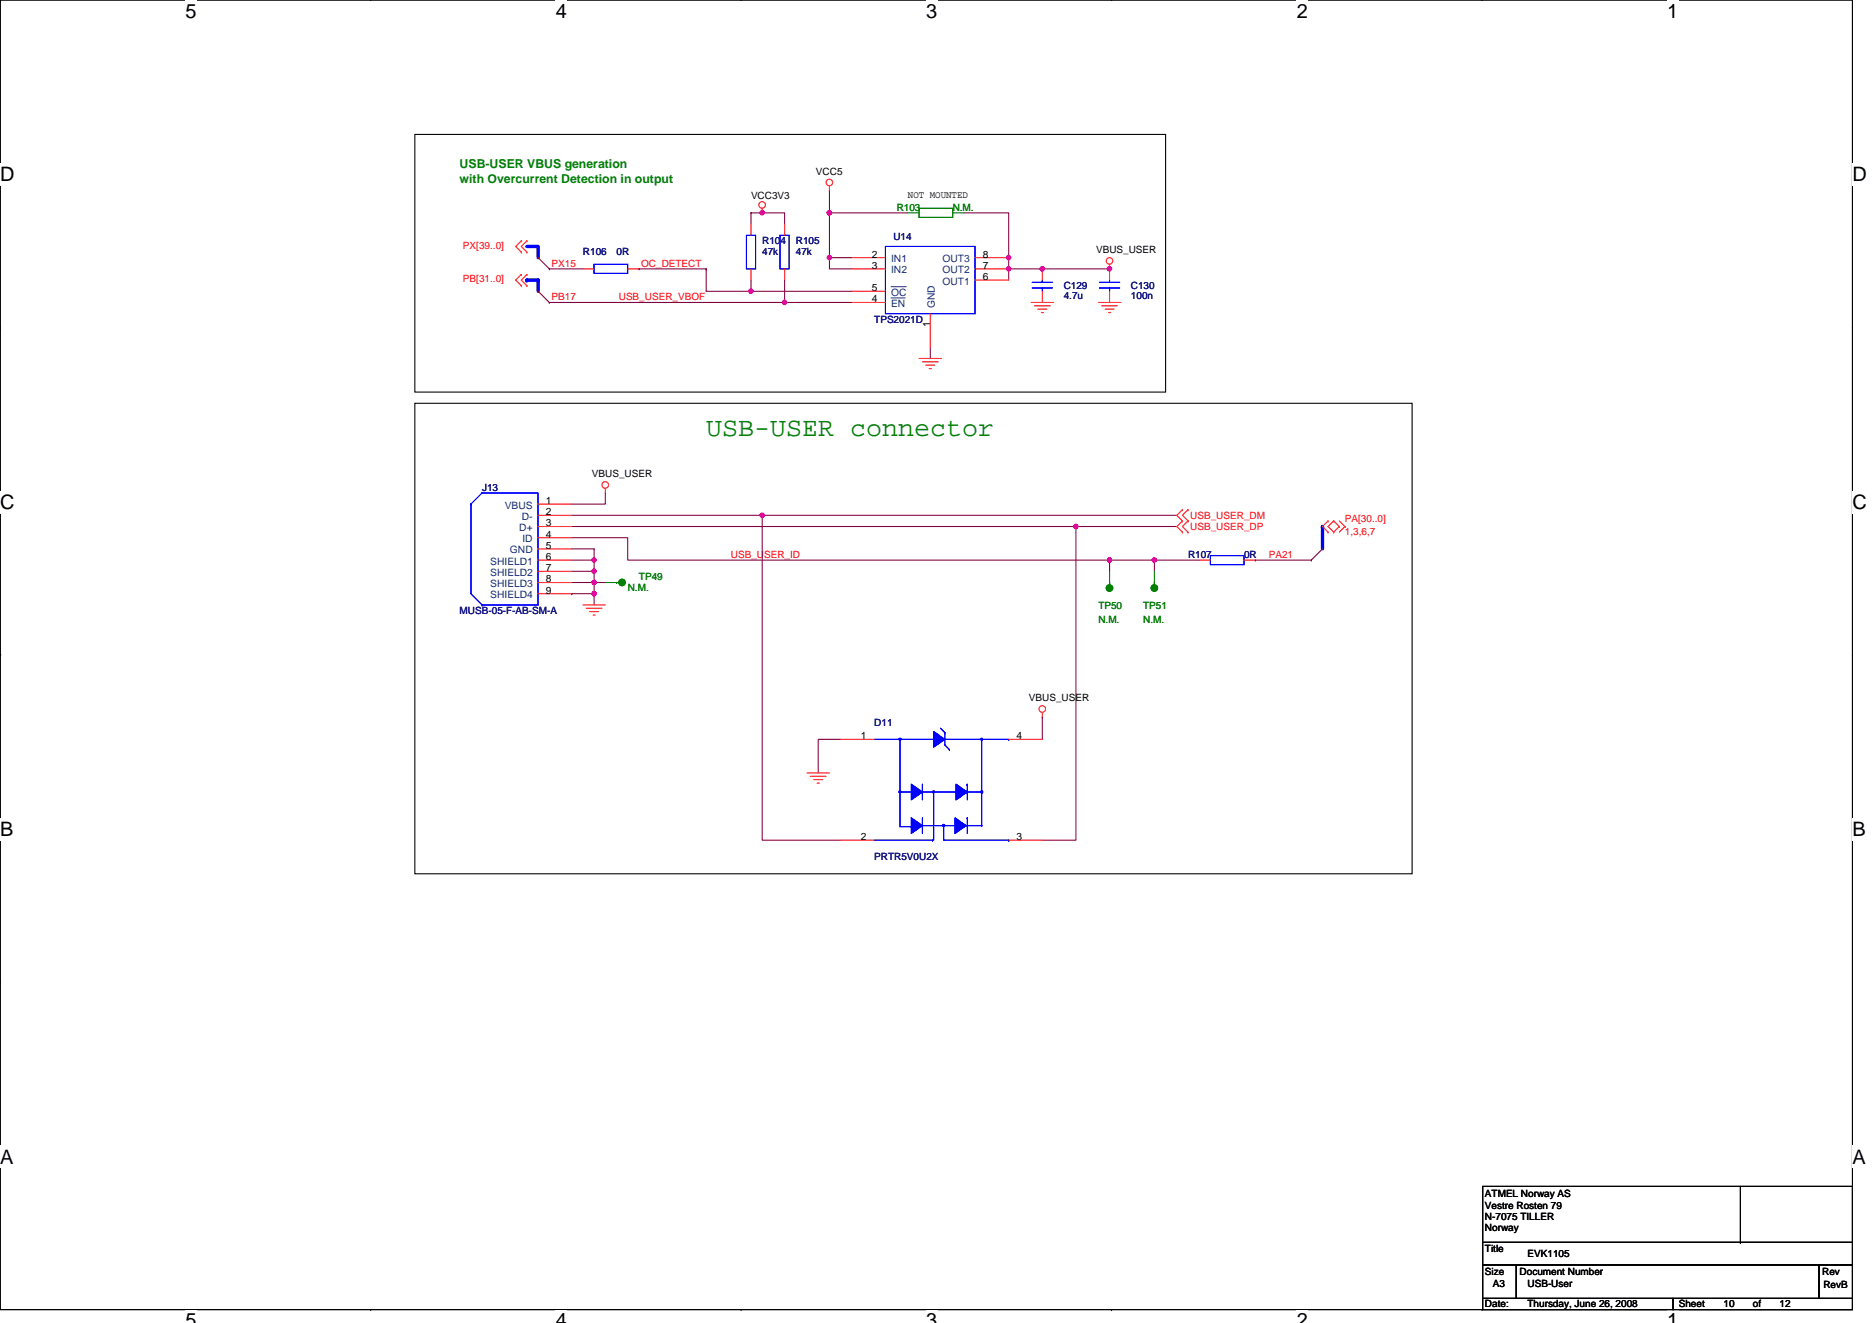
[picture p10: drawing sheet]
<svg xmlns="http://www.w3.org/2000/svg" width="297mm" height="210mm" viewBox="0 0 297 210" stroke-linecap="round" stroke-linejoin="round" font-family="sans-serif">
<path d="M0 0h293.9v207.9h-293.9z" fill="none" stroke="#000" stroke-width=".17"/>
<g fill="#fff">
<path d="M29.4 0h1.8v3.5h-1.8z"/>
<path d="M29.4 207.9h1.8v2h-1.8z"/>
</g>
<path d="M58.8 0h.1M58.8 207.9h.1" fill="none" stroke="#000" stroke-width=".17"/>
<g fill="#fff">
<path d="M88.2 0h1.8v3.5h-1.8z"/>
<path d="M88.2 207.9h1.8v2h-1.8z"/>
</g>
<path d="M117.6 0h.1M117.6 207.9h.1" fill="none" stroke="#000" stroke-width=".17"/>
<g fill="#fff">
<path d="M147 0h1.7v3.5h-1.7z"/>
<path d="M147 207.9h1.7v2h-1.7z"/>
</g>
<path d="M176.4 0h.1M176.4 207.9h.1" fill="none" stroke="#000" stroke-width=".17"/>
<g fill="#fff">
<path d="M205.8 0h1.7v3.5h-1.7z"/>
<path d="M205.8 207.9h1.7v2h-1.7z"/>
</g>
<path d="M235.2 0h.1M235.2 207.9h.1" fill="none" stroke="#000" stroke-width=".17"/>
<g fill="#fff">
<path d="M264.5 0h1.8v3.5h-1.8z"/>
<path d="M264.5 207.9h1.8v2h-1.8z"/>
<path d="M0 26h2.3v3.5h-2.3z"/>
<path d="M293.9 26h2.3v3.5h-2.3z"/>
<path d="M0 77.9h2.3v3.5h-2.3z"/>
<path d="M293.9 77.9h2.3v3.5h-2.3z"/>
</g>
<path d="M0 52h.1M293.9 52h.1" fill="none" stroke="#000" stroke-width=".17"/>
<g fill="#fff">
<path d="M0 129.9h2.1v3.5h-2.1z"/>
<path d="M293.9 129.9h2.1v3.5h-2.1z"/>
</g>
<path d="M0 103.9h.1M293.9 103.9h.1" fill="none" stroke="#000" stroke-width=".17"/>
<path d="M0 103.9h.1" fill="none" stroke="#000" stroke-width=".16"/>
<g fill="#fff">
<path d="M0 181.9h2.2v3.5h-2.2z"/>
<path d="M293.9 181.9h2.2v3.5h-2.2z"/>
</g>
<g fill="none" stroke="#000" stroke-width=".17">
<path d="M65.8 21.3h119.2v40.9h-119.2zM65.8 64h158.3v74.7h-158.3zM0 155.9h.1M293.9 155.9h.1M235.3 188.3h58.6v8.9h-58.6zM235.3 197.2h58.6v3.5h-58.6zM276.2 197.2h.1M276.2 188.3v8.9M235.3 200.7h5.3v5.4h-5.3zM235.3 206.1h30.2v1.8h-30.2zM240.6 200.7h48v5.4h-48zM265.5 206.1h28.4v1.8h-28.4z"/>
<path d="M288.6 200.7h5.3v5.4h-5.3z"/>
</g>
<g fill="none" stroke="#800040" stroke-width=".17">
<path d="M119.2 33.8h.1M119.2 33.8v1.8M119.2 33.8h1.7M120.9 33.8h3.6v1.8M120.9 33.8h.1M131.6 30.2h.1M131.6 33.8h12.5M131.6 30.2v12.5h3.6M131.6 33.8h.1M152.9 33.8h7.2v7.1M85.4 40.9h.1M85.4 46.2h.1"/>
<path d="M85.4 40.9l1.8 1.8M85.4 46.2l1.8 1.8M87.2 42.7h.1M87.2 48h.1M87.2 42.7h5.3M87.2 48h48M101.4 42.7h.1M101.4 42.7h10.7M112.1 42.7h.1M112.1 42.7v3.5h7.1M119.2 46.2h.1M119.2 44.4v1.8"/>
<path d="M119.2 46.2h16M124.5 48h.1M124.5 44.4v3.6M131.6 40.9h.1M131.6 40.9h3.6M147.6 55.1v1.8M160.1 42.7h.1M160.1 40.9h.1M160.1 42.7v1.7M160.1 42.7h16M160.1 40.9v1.8M165.4 42.7h.1"/>
<path d="M96.1 78.2v1.8h-5.4M90.7 94.2h.1M90.7 92.5h3.6M90.7 90.7h3.6M90.7 88.9h3.6M90.7 87.1h3.6v1.8M90.7 85.3h8.9v3.6h76.5M90.7 81.8h30.2v51.5h12.5M90.7 83.6h80v49.7h-5.3M90.7 94.2h3.6M94.3 94.2v1.8M94.3 90.7h.1"/>
<path d="M94.3 88.9h.1M94.3 92.5v1.7M94.3 92.5h1.8M94.3 88.9v3.6M120.9 81.8h.1M120.9 81.8h65.8M170.7 83.6h.1M170.7 83.6h16M176.1 88.9v1.8M176.1 88.9h7.1v1.8M176.1 88.9h.1M183.2 88.9h.1"/>
<path d="M183.2 88.9h7.1M199.2 88.9h.1M199.2 88.9h8.9M208.1 88.9h.1M209.8 87.1l-1.7 1.8M133.4 117.3h-3.6v5.4M165.4 113.8h.1M165.4 113.8v3.5"/>
</g>
<g fill="#f0f" stroke="#f0f" stroke-width=".17">
<circle cx="170.7" cy="83.6" r=".35"/>
<circle cx="120.9" cy="81.8" r=".35"/>
<circle cx="183.2" cy="88.9" r=".35"/>
<circle cx="94.3" cy="94.2" r=".35"/>
<circle cx="94.3" cy="92.4" r=".35"/>
<circle cx="94.3" cy="90.7" r=".35"/>
<circle cx="94.3" cy="88.9" r=".35"/>
<circle cx="176" cy="88.9" r=".35"/>
<circle cx="176" cy="42.7" r=".35"/>
<circle cx="165.4" cy="42.7" r=".35"/>
<circle cx="160" cy="42.7" r=".35"/>
<circle cx="160" cy="40.9" r=".35"/>
<circle cx="119.2" cy="46.2" r=".35"/>
<circle cx="131.6" cy="33.8" r=".35"/>
<circle cx="131.6" cy="40.9" r=".35"/>
<circle cx="124.5" cy="48" r=".35"/>
<circle cx="120.9" cy="33.8" r=".35"/>
</g>
<path d="M83.6 39.1h1.8v1.8M83.6 44.4h.1M83.6 44.4h1.8M85.4 44.4h.1M85.4 44.4v1.8M209.8 83.6h.1M209.8 83.6v3.5" fill="none" stroke="#00f" stroke-width=".53"/>
<g fill="none" stroke="#f00" stroke-width=".17">
<path d="M82.7 38.2h.1M82.7 38.2l-.9 .9 .9 .9M83.6 38.2h.1M83.6 38.2l-.9 .9 .9 .9M119.2 35.6v1.7M120.9 33.1v.7M124.5 35.6v1.7M131.6 29.5v.7M82.7 43.6h.1M82.7 45.3h.1M82.7 40h.1M82.7 43.6l-.9 .8 .9 .9"/>
<path d="M83.6 43.6h.1M83.6 45.3h.1M83.6 40h.1M83.6 43.6l-.9 .8 .9 .9M92.5 42.7h1.8M99.6 42.7h1.8M119.2 42.7v1.7M124.5 42.7v1.7M135.2 40.9h5.3M135.2 42.7h5.3M135.2 48h5.3M135.2 46.2h5.3"/>
<path d="M145.8 56.9h3.6M146.4 57.4h2.5M146.9 58h1.4M147.4 58.5h.4M147.6 49.8v5.3M154.7 40.9h5.4M154.7 42.7h5.4M154.7 44.4h5.4M163.6 48h3.6M164.1 48.5h2.5M164.7 49.1h1.4M165.2 49.6h.4"/>
<path d="M165.4 42.7v1.7M165.4 46.2v1.8M174.3 48h3.5M174.8 48.5h2.5M175.3 49.1h1.5M175.9 49.6h.3M176.1 42v2.4M176.1 46.2v1.8M96.1 77.5v.7M85.4 88.9h5.3M85.4 80h5.3M85.4 81.8h5.3"/>
<path d="M85.4 83.6h5.3M85.4 87.1h5.3M85.4 90.7h5.3M85.4 85.3h5.3M85.4 92.5h5.3M85.4 94.2h5.3M92.5 96h3.6M93 96.5h2.5M93.6 97.1h1.4M94.1 97.6h.3M187.6 80.9h.1M187.6 82.7h.1"/>
<path d="M187.6 84.5h.1M187.6 80.9l-.9 .9 .9 .9M187.6 82.7l-.9 .9 .9 .9M188.5 82.7h.1M188.5 80.9h.1M188.5 84.5h.1M188.5 80.9l-.9 .9 .9 .9M188.5 82.7l-.9 .9 .9 .9M190.3 88.9h1.8M197.4 88.9h1.8M210.7 82.7h.1M210.7 84.5h.1"/>
<path d="M210.7 82.7l-.9 .9 .9 .9M211.6 84.5h.1M211.6 82.7h.1M211.6 82.7l-.9 .9 .9 .9M211.6 82.7l.9 .9M212.5 83.6h.1M212.5 83.6l-.9 .9M212.5 82.7l.9 .9M213.4 83.6h.1M213.4 83.6l-.9 .9M133.4 117.3h5.3M160.1 117.3h5.3"/>
<path d="M165.4 113.1v.7M128.1 122.7h3.5M128.6 123.2h2.5M129.1 123.7h1.5M129.7 124.3h.3M133.4 133.3h5.3M160.1 133.3h5.3"/>
<circle cx="120.9" cy="32.5" r=".52"/>
<circle cx="131.6" cy="29" r=".52"/>
<circle cx="176" cy="41.4" r=".52"/>
<circle cx="96" cy="77" r=".52"/>
<circle cx="165.4" cy="112.5" r=".52"/>
</g>
<g fill="none" stroke="#00f" stroke-width=".17">
<path d="M118.4 37.3h1.5v5.4h-1.5zM123.8 37.3h1.4v5.4h-1.4zM140.5 39.1h14.2v10.7h-14.2zM94.3 42h5.3v1.4h-5.3zM163.8 45.7h3.2M163.8 44.8h3.2M165.4 44.4v.4M165.4 45.7h.1M165.4 45.7v.5M174.5 45.7h3.2M174.5 44.8h3.2M176.1 44.4v.4"/>
<path d="M176.1 45.7h.1M176.1 45.7v.5M74.7 80l1.8-1.8h8.9v17.8h-8.9M74.7 80v14.2l1.8 1.8M74.7 80h.1M76.5 96h.1M192.1 88.2h5.3v1.4h-5.3zM138.7 117.3h9.4M142.8 117.2v14h1.8M149.2 115.6l.7 .7M149.9 116.3v1.9l.7 .8M149.9 116.3h.1"/>
<path d="M149.9 117.3h10.2M150.6 119h.1M155.8 117.3v13.7M160.1 117.3h.1M138.7 133.3h9.3M142.8 125.7h1.8M146.2 131h5.3M146.4 124.5v2.5M146.4 125.7h5.3M146.4 129.8v2.5M148 133.3h.1M148.1 125.7v7.6"/>
<path d="M149.8 131v2.3h10.3M153.3 131h2.5M153.5 129.8h.1M153.5 124.5h.1M153.5 125.7h2.3M153.5 124.5v2.5M153.5 129.8v2.5M155.8 131h.1M160.1 133.3h.1"/>
</g>
<g fill="#008000" stroke="#008000" stroke-width=".17">
<circle cx="176" cy="93.3" r=".52"/>
<circle cx="98.7" cy="92.4" r=".52"/>
<circle cx="183.2" cy="93.3" r=".52"/>
</g>
<path d="M144.1 33.8h1.7M145.8 33.1h5.4v1.4h-5.4zM151.2 33.8h1.7M96.1 92.5h2.1M97.8 92.5h.1M176.1 92.5h.1M176.1 90.7v2.1M183.2 92.5h.1M183.2 90.7v2.1" fill="none" stroke="#008000" stroke-width=".17"/>
<g fill="#00f" stroke="#00f" stroke-width=".17">
<path d="M151.5 129.8l1.8 1.2-1.8 1.3z" fill-rule="evenodd"/>
<path d="M148.1 116.1l1.8 1.2-1.8 1.3z" fill-rule="evenodd"/>
<path d="M151.7 124.5l1.8 1.2-1.8 1.3z" fill-rule="evenodd"/>
<path d="M144.6 124.5l1.8 1.2-1.8 1.3z" fill-rule="evenodd"/>
<path d="M144.6 129.8l1.8 1.2-1.8 1.3z" fill-rule="evenodd"/>
<path d="M155.7 117.2h.2v.2h-.2z" fill-rule="evenodd"/>
<path d="M142.7 117.2h.2v.2h-.2z" fill-rule="evenodd"/>
<path d="M151.5 129.8l1.8 1.2-1.8 1.3z" fill-rule="evenodd"/>
<path d="M148.1 116.1l1.8 1.2-1.8 1.3z" fill-rule="evenodd"/>
<path d="M151.7 124.5l1.8 1.2-1.8 1.3z" fill-rule="evenodd"/>
<path d="M144.6 124.5l1.8 1.2-1.8 1.3z" fill-rule="evenodd"/>
<path d="M144.6 129.8l1.8 1.2-1.8 1.3z" fill-rule="evenodd"/>
<path d="M155.7 117.2h.2v.2h-.2z" fill-rule="evenodd"/>
<path d="M142.7 117.2h.2v.2h-.2z" fill-rule="evenodd"/>
<circle cx="155.8" cy="125.7" r=".17"/>
<circle cx="148.1" cy="125.7" r=".17"/>
<circle cx="149.7" cy="131" r=".17"/>
<circle cx="142.8" cy="125.7" r=".17"/>
</g>
<path d="M141.4 47.3h2.2M141.4 45.5h2.4" fill="none" stroke="#004080" stroke-width=".16"/>
<text font-size="4.3" fill="#008000" x="112.1" y="69.2">USB-USER connector</text>
<g font-size="3.2">
<text x="29.4" y="2.8">5</text>
<text x="88.2" y="2.8">4</text>
<text x="147" y="2.8">3</text>
<text x="205.8" y="2.8">2</text>
<text x="264.5" y="2.8">1</text>
<text x="0" y="28.8">D</text>
<text x="293.9" y="28.8">D</text>
<text x="0" y="80.8">C</text>
<text x="293.9" y="80.8">C</text>
<text x="0" y="132.7">B</text>
<text x="293.9" y="132.7">B</text>
<text x="0" y="184.7">A</text>
<text x="293.9" y="184.7">A</text>
<text x="29.4" y="210.7">5</text>
<text x="88.2" y="210.7">4</text>
<text x="147" y="210.7">3</text>
<text x="205.8" y="210.7">2</text>
<text x="264.5" y="210.7">1</text>
</g>
<g font-size="1.9" fill="#008000">
<text x="72.9" y="26.7">USB-USER VBUS generation</text>
<text x="72.9" y="29">with Overcurrent Detection in output</text>
</g>
<g font-size="1.6">
<text x="129.5" y="27.7">VCC5</text>
<text x="119.2" y="31.6">VCC3V3</text>
<text x="144.1" y="31.5">NOT MOUNTED</text>
<text x="138.4" y="40.9">2</text>
<text x="156" y="40.9">8</text>
<text x="173.9" y="40.2">VBUS_USER</text>
<text x="138.4" y="42.7">3</text>
<text x="138.4" y="48">4</text>
<text x="138.4" y="46.2">5</text>
<text x="156" y="44.4">6</text>
<text x="156" y="42.7">7</text>
<text x="147.6" y="51.9" transform="rotate(-90 147.6 51.9)">1</text>
<text x="93.9" y="75.7">VBUS_USER</text>
<text x="86.6" y="81.8">2</text>
<text x="86.6" y="83.5">3</text>
<text x="86.6" y="80">1</text>
<text x="86.6" y="85.3">4</text>
<text x="86.6" y="87.1">5</text>
<text x="86.6" y="88.9">6</text>
<text x="86.6" y="90.7">7</text>
<text x="86.6" y="92.4">8</text>
<text x="86.6" y="94.2">9</text>
<text x="163.3" y="111.3">VBUS_USER</text>
<text x="136.6" y="117.3">1</text>
<text x="161.3" y="117.3">4</text>
<text x="136.6" y="133.3">2</text>
<text x="161.3" y="133.3">3</text>
<text x="235.6" y="190.1">ATMEL Norway AS</text>
<text x="235.6" y="191.9">Vestre Rosten 79</text>
<text x="235.6" y="193.7">N-7075 TILLER</text>
<text x="235.6" y="195.5">Norway</text>
<text x="235.6" y="198.8">Title</text>
<text x="235.6" y="202.3">Size</text>
<text x="241.1" y="202.3">Document Number</text>
<text x="242.4" y="199.5">EVK1105</text>
<text x="289.1" y="202.3">Rev</text>
<text x="235.6" y="207.5">Date:</text>
<text x="236.9" y="204.3">A3</text>
<text x="242.4" y="204.3">USB-User</text>
<text x="242.4" y="207.5">Thursday, June 26, 2008</text>
<text x="266.4" y="207.5">Sheet</text>
<text x="273.5" y="207.5">10</text>
<text x="278.1" y="207.5">of</text>
<text x="282.4" y="207.5">12</text>
<text x="289.3" y="204.5">RevB</text>
</g>
<g font-size="1.6" fill="#008000">
<text x="142.3" y="33.4">R103</text>
<text x="151.2" y="33.4">N.M.</text>
<text x="99.6" y="93.9">N.M.</text>
<text x="101.4" y="92.1">TP49</text>
<text x="174.3" y="96.7">TP50</text>
<text x="174.3" y="98.8">N.M.</text>
<text x="181.4" y="96.7">TP51</text>
<text x="181.4" y="98.8">N.M.</text>
</g>
<g font-size="1.6" fill="#f00">
<text x="73.5" y="39.5">PX[39..0]</text>
<text x="73.5" y="44.8">PB[31..0]</text>
<text x="87.5" y="42.3">PX15</text>
<text x="87.5" y="47.6">PB17</text>
<text x="98.2" y="47.6">USB_USER_VBOF</text>
<text x="101.7" y="42.3">OC_DETECT</text>
<text x="188.9" y="82.3">USB_USER_DM</text>
<text x="213.4" y="82.8">PA[30..0]</text>
<text x="116" y="88.5">USB_USER_ID</text>
<text x="188.9" y="84.1">USB_USER_DP</text>
<text x="201.3" y="88.5">PA21</text>
<text x="213.4" y="85">1,3,6,7</text>
</g>
<g font-size="1.6" fill="#000080">
<text x="92.5" y="40.5">R106</text>
<text x="97.8" y="40.5">0R</text>
<text x="120.9" y="38.8">R104</text>
<text x="120.9" y="40.5">47k</text>
<text x="126.3" y="38.8">R105</text>
<text x="126.3" y="40.5">47k</text>
<text x="141.7" y="38">U14</text>
<text x="168.8" y="45.9">C129</text>
<text x="168.8" y="47.5">4.7u</text>
<text x="179.4" y="45.9">C130</text>
<text x="179.4" y="47.5">100n</text>
<text x="138.7" y="51.2">TPS2021D</text>
<text x="76.5" y="77.9">J13</text>
<text x="188.5" y="88.5">R107</text>
<text x="197.4" y="88.5">0R</text>
<text x="72.9" y="97.4">MUSB-05-F-AB-SM-A</text>
<text x="138.7" y="115.2">D11</text>
<text x="138.7" y="136.5">PRTR5V0U2X</text>
</g>
<g font-size="1.6" fill="#004080">
<text x="141.4" y="41.6">IN1</text>
<text x="149.5" y="41.6">OUT3</text>
<text x="141.4" y="43.4">IN2</text>
<text x="141.4" y="46.9">OC</text>
<text x="149.5" y="45.2">OUT1</text>
<text x="149.5" y="43.4">OUT2</text>
<text x="141.4" y="48.7">EN</text>
<text x="148.4" y="48.9" transform="rotate(-90 148.4 48.9)">GND</text>
<text x="80.1" y="80.7">VBUS</text>
<text x="82.8" y="82.5">D-</text>
<text x="77.8" y="89.6">SHIELD1</text>
<text x="80.9" y="87.8">GND</text>
<text x="82.4" y="84.3">D+</text>
<text x="82.9" y="86.1">ID</text>
<text x="77.8" y="91.4">SHIELD2</text>
<text x="77.8" y="93.2">SHIELD3</text>
<text x="77.8" y="95">SHIELD4</text>
</g>
</svg>
